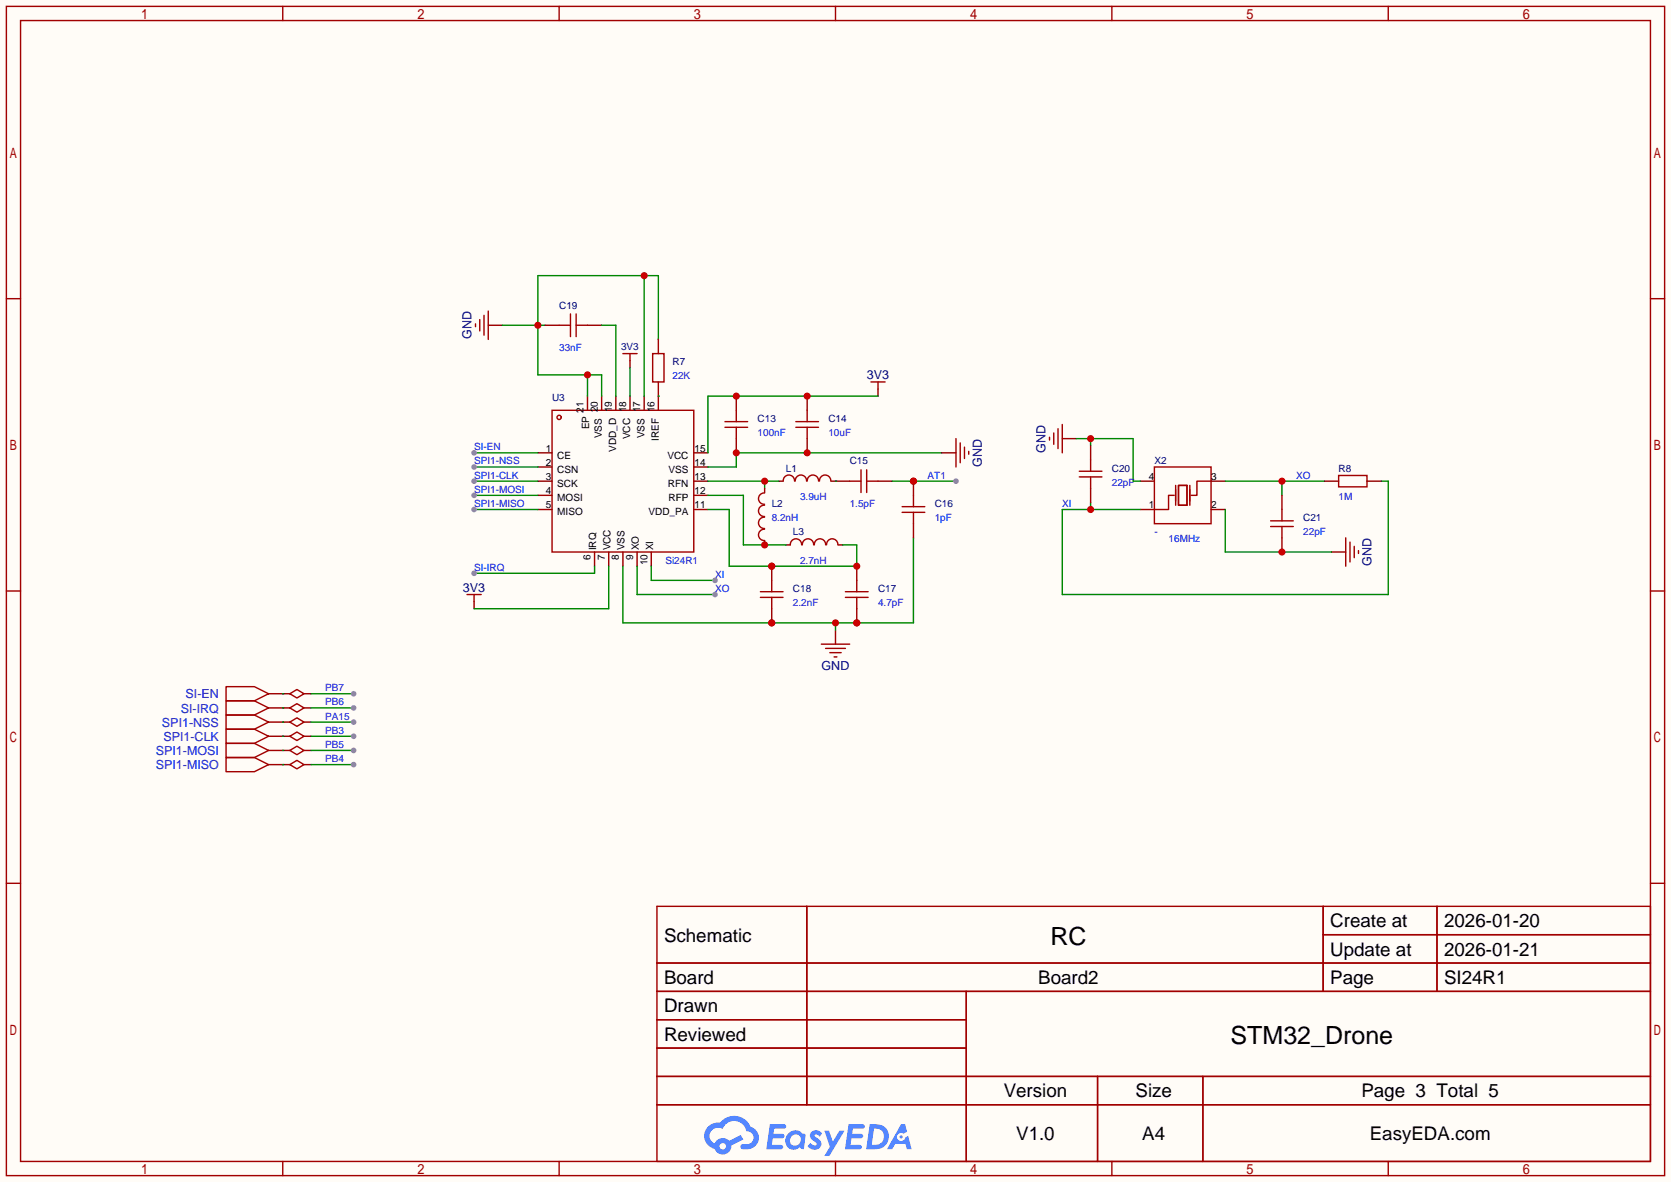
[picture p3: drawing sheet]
<svg xmlns="http://www.w3.org/2000/svg" width="299mm" height="212mm" viewBox="0 0 299 212" stroke-linecap="round" stroke-linejoin="round" font-family="sans-serif">
<path d="M0 0h299.5v211.8h-299.5z" fill="#fffcf7"/>
<g fill="none" stroke="#a10000" stroke-width=".25">
<path d="M1.1 1.1h297.2v209.6h-297.2zM3.7 3.7h292.1v204.5h-292.1zM50.7 1.1v2.6M100.2 1.1v2.6M149.7 1.1v2.6M199.3 1.1v2.6M248.8 1.1v2.6M1.1 53.5h2.6M295.8 53.5h2.5M1.1 105.9h2.6M295.8 105.9h2.5M1.1 158.3h2.6"/>
<path d="M295.8 158.3h2.5M117.7 162.4h178.1v45.8h-178.1zM117.7 172.6h178.1M117.7 177.7h178.1M144.6 162.4v35.6M173.2 177.7v30.5M237.1 162.4v15.3M237.1 167.5h58.7M257.5 162.4v15.3M117.7 182.8h55.5M117.7 192.9h178.1M117.7 187.8h55.5"/>
<path d="M117.7 198h178.1M196.7 192.9v15.3M215.6 192.9v15.3M50.7 208.2v2.5M100.2 208.2v2.5M149.7 208.2v2.5M199.3 208.2v2.5M248.8 208.2v2.5"/>
</g>
<g fill="#5487ff">
<path d="M145.5 202.8a1.3 1.3 0 0 1 1.8 .3l-.4 .6a.54 .54 0 0 0-.9-.2l.1 .2a1.58 1.58 0 0 1 1.1 1.6 1.43 1.43 0 0 1-2.5 .1l.5-.6a.64 .64 0 0 0 .5 .5 .64 .64 0 0 0 .7-.3l-.2-.2a1.6 1.6 0 0 1-1-1.6z"/>
<path d="M147.7 202.7h.9l.7 1.9 1.1-1.9h.9l-2.7 4.5h-.9l1-1.7z"/>
<path d="M138 201.5h1.6a1.31 1.31 0 0 1 1.2 .2 .4 .4 0 0 1-.3 .6h-1.8l-.1 .9h1.6a.4 .4 0 0 1 .4 .4 .4 .4 0 0 1-.4 .4h-1.7l-.2 1.2h.8a1.23 1.23 0 0 1 1.2 .2 .39 .39 0 0 1-.3 .6h-2.7z"/>
<path d="M152.1 201.5h1.6a1.32 1.32 0 0 1 1.3 .2 .39 .39 0 0 1-.4 .6h-1.7l-.2 .9h1.7a.4 .4 0 0 1 .3 .4 .4 .4 0 0 1-.4 .4h-1.7l-.2 1.2h.8a1.23 1.23 0 0 1 1.2 .2 .39 .39 0 0 1-.3 .6h-2.7z"/>
<path d="M161.5 201.5h.7l.4 1.3-.7 .4a.75 .75 0 0 0-1.1 .3 .75 .75 0 0 0 .5 1 .75 .75 0 0 0 .9-.6l.6-.3 .6 2.4h-.9l-.2-1h-1.9l-.5 1h-.9z"/>
<path d="M155.9 201.5l-.7 4.5h1.5a2.27 2.27 0 0 0 2.6-2.3 2.27 2.27 0 0 0-2.7-2.2zM156.6 202.3a1.5 1.5 0 0 1 1.8 1.5 1.5 1.5 0 0 1-1.9 1.4h-.3z"/>
<path d="M141.3 203.1a1.62 1.62 0 0 0-.4 2.1 1.62 1.62 0 0 0 2 .7l.4-.3 .3 .3 .5 .1 .3-2.5-.2-.3h-.4a1.58 1.58 0 0 0-2.5-.1zM141.9 203.6a.98 .98 0 0 1 1.5 .2 .98 .98 0 0 1-.6 1.5 .94 .94 0 0 1-1.2-.4 .94 .94 0 0 1 .3-1.3z"/>
<path d="M126.9 201.9a2.37 2.37 0 0 0 1.2 4 1.54 1.54 0 0 0 1.7 1 1.54 1.54 0 0 0 1.3-1.6l2.1-1.1-.5-.8-2 1.1a1.57 1.57 0 0 0-2.6 .4 1.5 1.5 0 0 1-.8-2.1 1.5 1.5 0 0 1 2.2-.5 2.23 2.23 0 0 1 2.3-1.4 2.23 2.23 0 0 1 2 1.8 1.16 1.16 0 0 1 1.2 1.1 1.16 1.16 0 0 1-1 1.3h-.7a.47 .47 0 0 0-.6 .3 .47 .47 0 0 0 .4 .6 2.23 2.23 0 0 0 2.3-.7 2.23 2.23 0 0 0 .4-2.3 2.16 2.16 0 0 0-1.3-1.1 3.2 3.2 0 0 0-5.4-.7l-1.2 .1zM129 205.4a.58 .58 0 0 1 1.1 0 .58 .58 0 0 1-1.1 0z"/>
<circle cx="161.5" cy="203.8" r=".28"/>
</g>
<g fill="none" stroke="#a10000" stroke-width=".25">
<path d="M98.9 73.5h25.4v25.4h-25.4z"/>
<circle cx="100.2" cy="74.8" r=".38"/>
</g>
<g fill="none" stroke="#870000" stroke-width=".25">
<path d="M105.3 71v2.5M107.8 71v2.5M110.4 71v2.5M112.9 71v2.5M115.4 71v2.5M118 71v2.5M96.4 81.2h2.5M96.4 83.7h2.5M96.4 86.2h2.5M96.4 88.8h2.5M96.4 91.3h2.5M106.6 98.9v2.6"/>
<path d="M109.1 98.9v2.6M111.6 98.9v2.6M114.2 98.9v2.6M116.7 98.9v2.6M124.3 81.2h2.6M124.3 83.7h2.6M124.3 86.2h2.6M124.3 88.8h2.6M124.3 91.3h2.6"/>
</g>
<path d="M85 81.2h11.4" fill="none" stroke="#008700" stroke-width=".25"/>
<circle cx="85" cy="81.2" r=".51" fill="#999"/>
<path d="M85 83.7h11.4" fill="none" stroke="#008700" stroke-width=".25"/>
<circle cx="85" cy="83.7" r=".51" fill="#999"/>
<path d="M85 86.2h11.4" fill="none" stroke="#008700" stroke-width=".25"/>
<circle cx="85" cy="86.2" r=".51" fill="#999"/>
<path d="M85 88.8h11.4" fill="none" stroke="#008700" stroke-width=".25"/>
<circle cx="85" cy="88.8" r=".51" fill="#999"/>
<path d="M85 91.3h11.4" fill="none" stroke="#008700" stroke-width=".25"/>
<circle cx="85" cy="91.3" r=".51" fill="#999"/>
<path d="M48.1 124.3h3.8M48.1 129.4h3.8M48.1 132h3.8M48.1 134.5h3.8M48.1 137h3.8M54.5 124.3h1.3M54.5 129.4h1.3M54.5 132h1.3M54.5 134.5h1.3M54.5 137h1.3" fill="none" stroke="#870000" stroke-width=".25"/>
<path d="M40.5 123.1h5.1l2.5 1.2-2.5 1.3h-5.1zM40.5 128.1h5.1l2.5 1.3-2.5 1.3h-5.1zM40.5 130.7h5.1l2.5 1.3-2.5 1.2h-5.1zM40.5 133.2h5.1l2.5 1.3-2.5 1.3h-5.1zM40.5 135.8h5.1l2.5 1.2-2.5 1.3h-5.1zM51.9 124.3l1.3-.7 1.3 .7-1.3 .8zM51.9 129.4l1.3-.7 1.3 .7-1.3 .8zM51.9 132l1.3-.8 1.3 .8-1.3 .7zM51.9 134.5l1.3-.8 1.3 .8-1.3 .8zM51.9 137l1.3-.7 1.3 .7-1.3 .8z" fill="none" stroke="#a10000" stroke-width=".25"/>
<path d="M50.7 124.3h.1M50.7 129.4h.1M50.7 132h.1M50.7 134.5h.1M50.7 137h.1M55.8 124.3h7.6" fill="none" stroke="#008700" stroke-width=".25"/>
<circle cx="63.4" cy="124.3" r=".51" fill="#999"/>
<path d="M55.8 129.4h7.6" fill="none" stroke="#008700" stroke-width=".25"/>
<circle cx="63.4" cy="129.4" r=".51" fill="#999"/>
<path d="M55.8 132h7.6" fill="none" stroke="#008700" stroke-width=".25"/>
<circle cx="63.4" cy="132" r=".51" fill="#999"/>
<path d="M55.8 137h7.6" fill="none" stroke="#008700" stroke-width=".25"/>
<circle cx="63.4" cy="137" r=".51" fill="#999"/>
<path d="M55.8 134.5h7.6" fill="none" stroke="#008700" stroke-width=".25"/>
<circle cx="63.4" cy="134.5" r=".51" fill="#999"/>
<path d="M106.6 101.5v1.2h-21.6" fill="none" stroke="#008700" stroke-width=".25"/>
<circle cx="85" cy="102.7" r=".51" fill="#999"/>
<path d="M48.1 126.9h3.8M54.5 126.9h1.3" fill="none" stroke="#870000" stroke-width=".25"/>
<path d="M40.5 125.6h5.1l2.5 1.3-2.5 1.2h-5.1zM51.9 126.9l1.3-.8 1.3 .8-1.3 .7z" fill="none" stroke="#a10000" stroke-width=".25"/>
<path d="M50.7 126.9h.1M55.8 126.9h7.6" fill="none" stroke="#008700" stroke-width=".25"/>
<circle cx="63.4" cy="126.9" r=".51" fill="#999"/>
<path d="M85 107.8v1.3M149.7 112.9v2.5" fill="none" stroke="#870000" stroke-width=".25"/>
<path d="M83.7 106.6h2.5M85 106.6v1.2M147.2 115.4h5.1M148 116.2h3.5M148.7 117h2M149.5 117.7h.5" fill="none" stroke="#a10000" stroke-width=".25"/>
<path d="M109.1 101.5v7.6h-24.1M114.2 101.5v5.1h13.9" fill="none" stroke="#008700" stroke-width=".25"/>
<circle cx="128.1" cy="106.6" r=".51" fill="#999"/>
<path d="M116.7 101.5v2.5h11.4" fill="none" stroke="#008700" stroke-width=".25"/>
<circle cx="128.1" cy="104" r=".51" fill="#999"/>
<path d="M132 71v2.5M157.4 69.7v1.3" fill="none" stroke="#870000" stroke-width=".25"/>
<path d="M156.1 68.5h2.5M157.4 68.5v1.2" fill="none" stroke="#a10000" stroke-width=".25"/>
<path d="M157.4 71h-30.5v10.2" fill="none" stroke="#008700" stroke-width=".25"/>
<circle cx="132" cy="71" r=".63" fill="#c00"/>
<path d="M132 78.6v2.6M144.7 71v2.5" fill="none" stroke="#870000" stroke-width=".25"/>
<path d="M129.9 75.6h4.1M129.9 76.6h4.1M132 73.5v2.1M132 76.6v2" fill="none" stroke="#a10000" stroke-width=".25"/>
<circle cx="144.7" cy="71" r=".63" fill="#c00"/>
<path d="M144.7 78.6v2.6" fill="none" stroke="#870000" stroke-width=".25"/>
<path d="M142.6 75.6h4.1M142.6 76.6h4.1M144.7 73.5v2.1M144.7 76.6v2" fill="none" stroke="#a10000" stroke-width=".25"/>
<path d="M168.8 81.2h-36.8v2.5h-5.1" fill="none" stroke="#008700" stroke-width=".25"/>
<g fill="#c00">
<circle cx="144.7" cy="81.2" r=".63"/>
<circle cx="132" cy="81.2" r=".63"/>
</g>
<path d="M163.7 96.4v15.2h-52.1v-10.1M149.7 111.6v1.3" fill="none" stroke="#008700" stroke-width=".25"/>
<g fill="#c00">
<circle cx="149.7" cy="111.6" r=".63"/>
<circle cx="153.5" cy="111.6" r=".63"/>
<circle cx="138.3" cy="111.6" r=".63"/>
</g>
<path d="M139.6 86.2h.7M149 86.2h.7M168.8 81.2h2.5" fill="none" stroke="#870000" stroke-width=".25"/>
<path d="M171.3 78.6v5.1M172.1 79.4v3.5M140.4 86.2a1.01 1.01 0 0 1 1-1.1 1.01 1.01 0 0 1 1 1.1M142.5 86.2a1.01 1.01 0 0 1 1-1.1 1.01 1.01 0 0 1 1 1.1M144.7 86.2a1.01 1.01 0 0 1 1-1.1 1.01 1.01 0 0 1 1 1.1M146.9 86.2a1.01 1.01 0 0 1 1-1.1 1.01 1.01 0 0 1 1 1.1M172.8 80.1v2.1M173.6 80.9v.5" fill="none" stroke="#a10000" stroke-width=".25"/>
<path d="M126.9 86.2h12.7M137 86.2v1.3" fill="none" stroke="#008700" stroke-width=".25"/>
<circle cx="137" cy="86.2" r=".63" fill="#c00"/>
<path d="M149.7 86.2h2.6M157.4 86.2h2.5" fill="none" stroke="#870000" stroke-width=".25"/>
<path d="M152.3 86.2h2M154.3 84.2v4.1M155.3 86.2h2.1M155.3 84.2v4.1" fill="none" stroke="#a10000" stroke-width=".25"/>
<path d="M149.7 86.2h.1M159.9 86.2h11.4" fill="none" stroke="#008700" stroke-width=".25"/>
<circle cx="163.7" cy="86.2" r=".63" fill="#c00"/>
<circle cx="171.3" cy="86.2" r=".51" fill="#999"/>
<path d="M163.7 86.2v2.6" fill="none" stroke="#870000" stroke-width=".25"/>
<circle cx="163.7" cy="86.2" r=".63" fill="#c00"/>
<path d="M137 87.5v.8M137 96.9v.8M140.8 97.7h.8M150.2 97.7h.8M163.7 93.9v2.5" fill="none" stroke="#870000" stroke-width=".25"/>
<path d="M137 94.8a1.01 1.01 0 0 0-1.1 1.1 1.01 1.01 0 0 0 1.1 1M137 92.7a1.01 1.01 0 0 0-1.1 1 1.01 1.01 0 0 0 1.1 1M137 90.5a1.01 1.01 0 0 0-1.1 1.1 1.01 1.01 0 0 0 1.1 1M137 88.3a1.01 1.01 0 0 0-1.1 1.1 1.01 1.01 0 0 0 1.1 1M141.6 97.6a1.01 1.01 0 0 1 1-1 1.01 1.01 0 0 1 1.1 1M143.8 97.6a1.01 1.01 0 0 1 1-1 1.01 1.01 0 0 1 1 1M145.9 97.6a1.01 1.01 0 0 1 1.1-1 1.01 1.01 0 0 1 1 1M148.1 97.6a1.01 1.01 0 0 1 1-1 1.01 1.01 0 0 1 1.1 1M161.7 90.8h4M161.7 91.8h4M163.7 88.8v2M163.7 91.8v2.1" fill="none" stroke="#a10000" stroke-width=".25"/>
<path d="M126.9 88.8h6.3v8.9h7.6" fill="none" stroke="#008700" stroke-width=".25"/>
<circle cx="137" cy="97.7" r=".63" fill="#c00"/>
<path d="M153.5 101.5v2.5M153.5 109.1v2.5" fill="none" stroke="#870000" stroke-width=".25"/>
<circle cx="153.5" cy="111.6" r=".63" fill="#c00"/>
<path d="M151.5 106h4.1M151.5 107.1h4.1M153.5 104v2M153.5 107.1v2" fill="none" stroke="#a10000" stroke-width=".25"/>
<path d="M126.9 91.3h3.8v10.2h22.8v-3.8h-2.5" fill="none" stroke="#008700" stroke-width=".25"/>
<g fill="#c00">
<circle cx="153.5" cy="101.5" r=".63"/>
<circle cx="138.3" cy="101.5" r=".63"/>
</g>
<path d="M138.3 101.5v2.5" fill="none" stroke="#870000" stroke-width=".25"/>
<circle cx="138.3" cy="101.5" r=".63" fill="#c00"/>
<path d="M138.3 109.1v2.5" fill="none" stroke="#870000" stroke-width=".25"/>
<circle cx="138.3" cy="111.6" r=".63" fill="#c00"/>
<path d="M85.2 58v.5M86 57.3v2M86.7 56.5v3.6M87.5 55.8v5M136.3 106h4M136.3 107.1h4M138.3 104v2M138.3 107.1v2" fill="none" stroke="#a10000" stroke-width=".25"/>
<path d="M87.5 58.3h2.5" fill="none" stroke="#870000" stroke-width=".25"/>
<path d="M90 58.3h7.7M115.4 49.4v21.6M105.3 67.2v3.8M118 60.8v-11.4h-21.6v17.8h11.4v3.8" fill="none" stroke="#008700" stroke-width=".25"/>
<g fill="#c00">
<circle cx="96.4" cy="58.3" r=".63"/>
<circle cx="105.3" cy="67.2" r=".63"/>
<circle cx="115.4" cy="49.4" r=".63"/>
</g>
<path d="M97.7 58.3h2.5M105.3 58.3h2.5M112.9 64.6v1.3M118 60.8v2.6M118 68.5v2.5M204.3 86.2h2.6M204.3 91.3h2.6M217 86.2h2.6M217 91.3h2.6" fill="none" stroke="#870000" stroke-width=".25"/>
<g fill="none" stroke="#a10000" stroke-width=".25">
<path d="M100.2 58.3h2M102.2 56.3v4M103.3 56.3v4M103.3 58.3h2M111.6 63.4h2.6M112.9 63.4v1.2M117 63.4h2v5.1h-2zM206.9 83.7h10.1v10.2h-10.1zM210.4 88.8h-1v2.5h-2.5M210.7 87v3.6M211.2 87h1.5v3.6h-1.5zM213.2 87v3.6"/>
<path d="M217 86.2h-2.5v2.6h-1"/>
</g>
<path d="M107.8 58.3h2.6v12.7M112.9 65.9v5.1M118 71h.1M195.5 90v1.3M247.5 86.2h1.3v20.4h-58.4v-15.3h13.9" fill="none" stroke="#008700" stroke-width=".25"/>
<circle cx="195.5" cy="91.3" r=".63" fill="#c00"/>
<path d="M219.6 86.2h17.8M229.7 86.2v2.6" fill="none" stroke="#008700" stroke-width=".25"/>
<circle cx="229.7" cy="86.2" r=".63" fill="#c00"/>
<path d="M190.4 78.6h2.5M238.6 98.9h2.6" fill="none" stroke="#870000" stroke-width=".25"/>
<path d="M188.1 78.4v.5M188.8 77.6v2M189.6 76.8v3.6M190.4 76.1v5.1M241.2 96.4v5.1M241.9 97.2v3.5M242.7 97.9v2M243.5 98.7v.5" fill="none" stroke="#a10000" stroke-width=".25"/>
<path d="M192.9 78.6h10.2v7.6h1.2M195.5 78.6v1.3" fill="none" stroke="#008700" stroke-width=".25"/>
<circle cx="195.5" cy="78.6" r=".63" fill="#c00"/>
<path d="M219.6 91.3v7.6h19" fill="none" stroke="#008700" stroke-width=".25"/>
<path d="M195.5 79.9v2.5M195.5 87.5v2.5M229.7 88.8v2.5M229.7 96.4v2.5" fill="none" stroke="#870000" stroke-width=".25"/>
<path d="M193.4 84.5h4.1M193.4 85.5h4.1M195.5 82.4v2.1M195.5 85.5v2" fill="none" stroke="#a10000" stroke-width=".25"/>
<circle cx="229.7" cy="98.9" r=".63" fill="#c00"/>
<path d="M227.7 93.3h4.1M227.7 94.4h4.1M229.7 91.3v2M229.7 94.4v2M239.9 85.2h5.1v2h-5.1z" fill="none" stroke="#a10000" stroke-width=".25"/>
<path d="M237.4 86.2h2.5M245 86.2h2.5" fill="none" stroke="#870000" stroke-width=".25"/>
<g font-size="4.5">
<text x="188.3" y="169.3">RC</text>
<text x="220.5" y="187.1">STM32_Drone</text>
</g>
<g font-size="3.4">
<text x="238.4" y="166.2">Create at</text>
<text x="258.8" y="166.2">2026-01-20</text>
<text x="119" y="168.7">Schematic</text>
<text x="238.4" y="171.3">Update at</text>
<text x="258.8" y="171.3">2026-01-21</text>
<text x="119" y="176.4">Board</text>
<text x="186.1" y="176.4">Board2</text>
<text x="238.4" y="176.4">Page</text>
<text x="258.8" y="176.4">SI24R1</text>
<text x="119" y="181.4">Drawn</text>
<text x="119" y="186.5">Reviewed</text>
<text x="179.9" y="196.7">Version</text>
<text x="203.5" y="196.7">Size</text>
<text x="244" y="196.7">Page 3 Total 5</text>
<text x="182.1" y="204.3">V1.0</text>
<text x="204.7" y="204.3">A4</text>
<text x="245.5" y="204.3">EasyEDA.com</text>
</g>
<g font-size="2.2" fill="#000080">
<text x="84.5" y="60.8" transform="rotate(-90 84.5 60.8)">GND</text>
<text x="155.4" y="68">3V3</text>
<text x="176" y="83.6" transform="rotate(-90 176 83.6)">GND</text>
<text x="187.4" y="81.1" transform="rotate(-90 187.4 81.1)">GND</text>
<text x="245.8" y="101.4" transform="rotate(-90 245.8 101.4)">GND</text>
<text x="83" y="106.1">3V3</text>
<text x="147.2" y="120.1">GND</text>
</g>
<g font-size="2.2" fill="#00f">
<text x="33.3" y="125.2">SI-EN</text>
<text x="29" y="130.2">SPI1-NSS</text>
<text x="32.4" y="127.7">SI-IRQ</text>
<text x="27.9" y="135.3">SPI1-MOSI</text>
<text x="27.9" y="137.9">SPI1-MISO</text>
<text x="29.3" y="132.8">SPI1-CLK</text>
</g>
<g font-size="1.8" fill="#000080">
<text x="100.2" y="55.3">C19</text>
<text x="111.3" y="62.7">3V3</text>
<text x="120.5" y="65.5">R7</text>
<text x="98.9" y="71.8">U3</text>
<text x="135.8" y="75.6">C13</text>
<text x="148.5" y="75.6">C14</text>
<text x="152.3" y="83.2">C15</text>
<text x="206.9" y="83.2">X2</text>
<text x="140.8" y="84.5">L1</text>
<text x="199.3" y="84.5">C20</text>
<text x="239.9" y="84.5">R8</text>
<text x="138.3" y="90.9">L2</text>
<text x="142.1" y="95.9">L3</text>
<text x="167.5" y="90.9">C16</text>
<text x="233.6" y="93.4">C21</text>
<text x="142.1" y="106.1">C18</text>
<text x="157.4" y="106.1">C17</text>
</g>
<g font-size="1.8" fill="#00f">
<text x="100.2" y="62.9">33nF</text>
<text x="120.5" y="68">22K</text>
<text x="85" y="80.7">SI-EN</text>
<text x="85" y="83.2">SPI1-NSS</text>
<text x="135.8" y="78.2">100nF</text>
<text x="148.5" y="78.2">10uF</text>
<text x="85" y="85.8">SPI1-CLK</text>
<text x="85" y="88.3">SPI1-MOSI</text>
<text x="143.4" y="89.6">3.9uH</text>
<text x="166.2" y="85.8">AT1</text>
<text x="199.3" y="87.1">22pF</text>
<text x="232.3" y="85.8">XO</text>
<text x="239.9" y="89.6">1M</text>
<text x="85" y="90.9">SPI1-MISO</text>
<text x="138.3" y="93.4">8.2nH</text>
<text x="152.3" y="90.9">1.5pF</text>
<text x="167.5" y="93.4">1pF</text>
<text x="190.4" y="90.9">XI</text>
<text x="206.9" y="95.9">-</text>
<text x="233.6" y="95.9">22pF</text>
<text x="119.3" y="101">Si24R1</text>
<text x="143.4" y="101">2.7nH</text>
<text x="209.4" y="97.2">16MHz</text>
<text x="85" y="102.3">SI-IRQ</text>
<text x="128.1" y="106.1">XO</text>
<text x="128.1" y="103.6">XI</text>
<text x="142.1" y="108.6">2.2nF</text>
<text x="157.4" y="108.6">4.7pF</text>
<text x="58.3" y="123.9">PB7</text>
<text x="58.3" y="129">PA15</text>
<text x="58.3" y="131.5">PB3</text>
<text x="58.3" y="126.4">PB6</text>
<text x="58.3" y="136.6">PB4</text>
<text x="58.3" y="134">PB5</text>
</g>
<g font-size="1.8">
<text x="104.6" y="74" transform="rotate(-90 104.6 74)">21</text>
<text x="105.6" y="76.9" transform="rotate(-90 105.6 76.9)">EP</text>
<text x="107.1" y="73.9" transform="rotate(-90 107.1 73.9)">20</text>
<text x="109.7" y="73.9" transform="rotate(-90 109.7 73.9)">19</text>
<text x="112.2" y="73.9" transform="rotate(-90 112.2 73.9)">18</text>
<text x="114.7" y="73.9" transform="rotate(-90 114.7 73.9)">17</text>
<text x="117.3" y="73.9" transform="rotate(-90 117.3 73.9)">16</text>
<text x="97.8" y="80.9">1</text>
<text x="97.8" y="83.5">2</text>
<text x="99.9" y="82.2">CE</text>
<text x="107.9" y="78.5" transform="rotate(-90 107.9 78.5)">VSS</text>
<text x="110.4" y="81" transform="rotate(-90 110.4 81)">VDD_D</text>
<text x="113" y="78.7" transform="rotate(-90 113 78.7)">VCC</text>
<text x="115.5" y="78.5" transform="rotate(-90 115.5 78.5)">VSS</text>
<text x="118" y="79" transform="rotate(-90 118 79)">IREF</text>
<text x="119.6" y="82.2">VCC</text>
<text x="124.5" y="83.5">14</text>
<text x="124.5" y="80.9">15</text>
<text x="97.8" y="86">3</text>
<text x="97.8" y="88.6">4</text>
<text x="99.9" y="84.7">CSN</text>
<text x="99.9" y="87.3">SCK</text>
<text x="99.9" y="89.8">MOSI</text>
<text x="119.7" y="87.3">RFN</text>
<text x="119.8" y="89.8">RFP</text>
<text x="119.8" y="84.7">VSS</text>
<text x="124.5" y="88.6">12</text>
<text x="124.5" y="86">13</text>
<text x="205.9" y="86">4</text>
<text x="217" y="86">3</text>
<text x="97.8" y="91.1">5</text>
<text x="99.9" y="92.4">MISO</text>
<text x="116.2" y="92.4">VDD_PA</text>
<text x="124.5" y="91.1">11</text>
<text x="205.9" y="91.1">1</text>
<text x="217" y="91.1">2</text>
<text x="105.9" y="100.3" transform="rotate(-90 105.9 100.3)">6</text>
<text x="106.9" y="98.7" transform="rotate(-90 106.9 98.7)">IRQ</text>
<text x="108.4" y="100.3" transform="rotate(-90 108.4 100.3)">7</text>
<text x="109.4" y="98.7" transform="rotate(-90 109.4 98.7)">VCC</text>
<text x="110.9" y="100.3" transform="rotate(-90 110.9 100.3)">8</text>
<text x="111.9" y="98.7" transform="rotate(-90 111.9 98.7)">VSS</text>
<text x="113.5" y="100.3" transform="rotate(-90 113.5 100.3)">9</text>
<text x="114.5" y="98.7" transform="rotate(-90 114.5 98.7)">XO</text>
<text x="116" y="101.3" transform="rotate(-90 116 101.3)">10</text>
<text x="117" y="98.7" transform="rotate(-90 117 98.7)">XI</text>
</g>
</svg>
